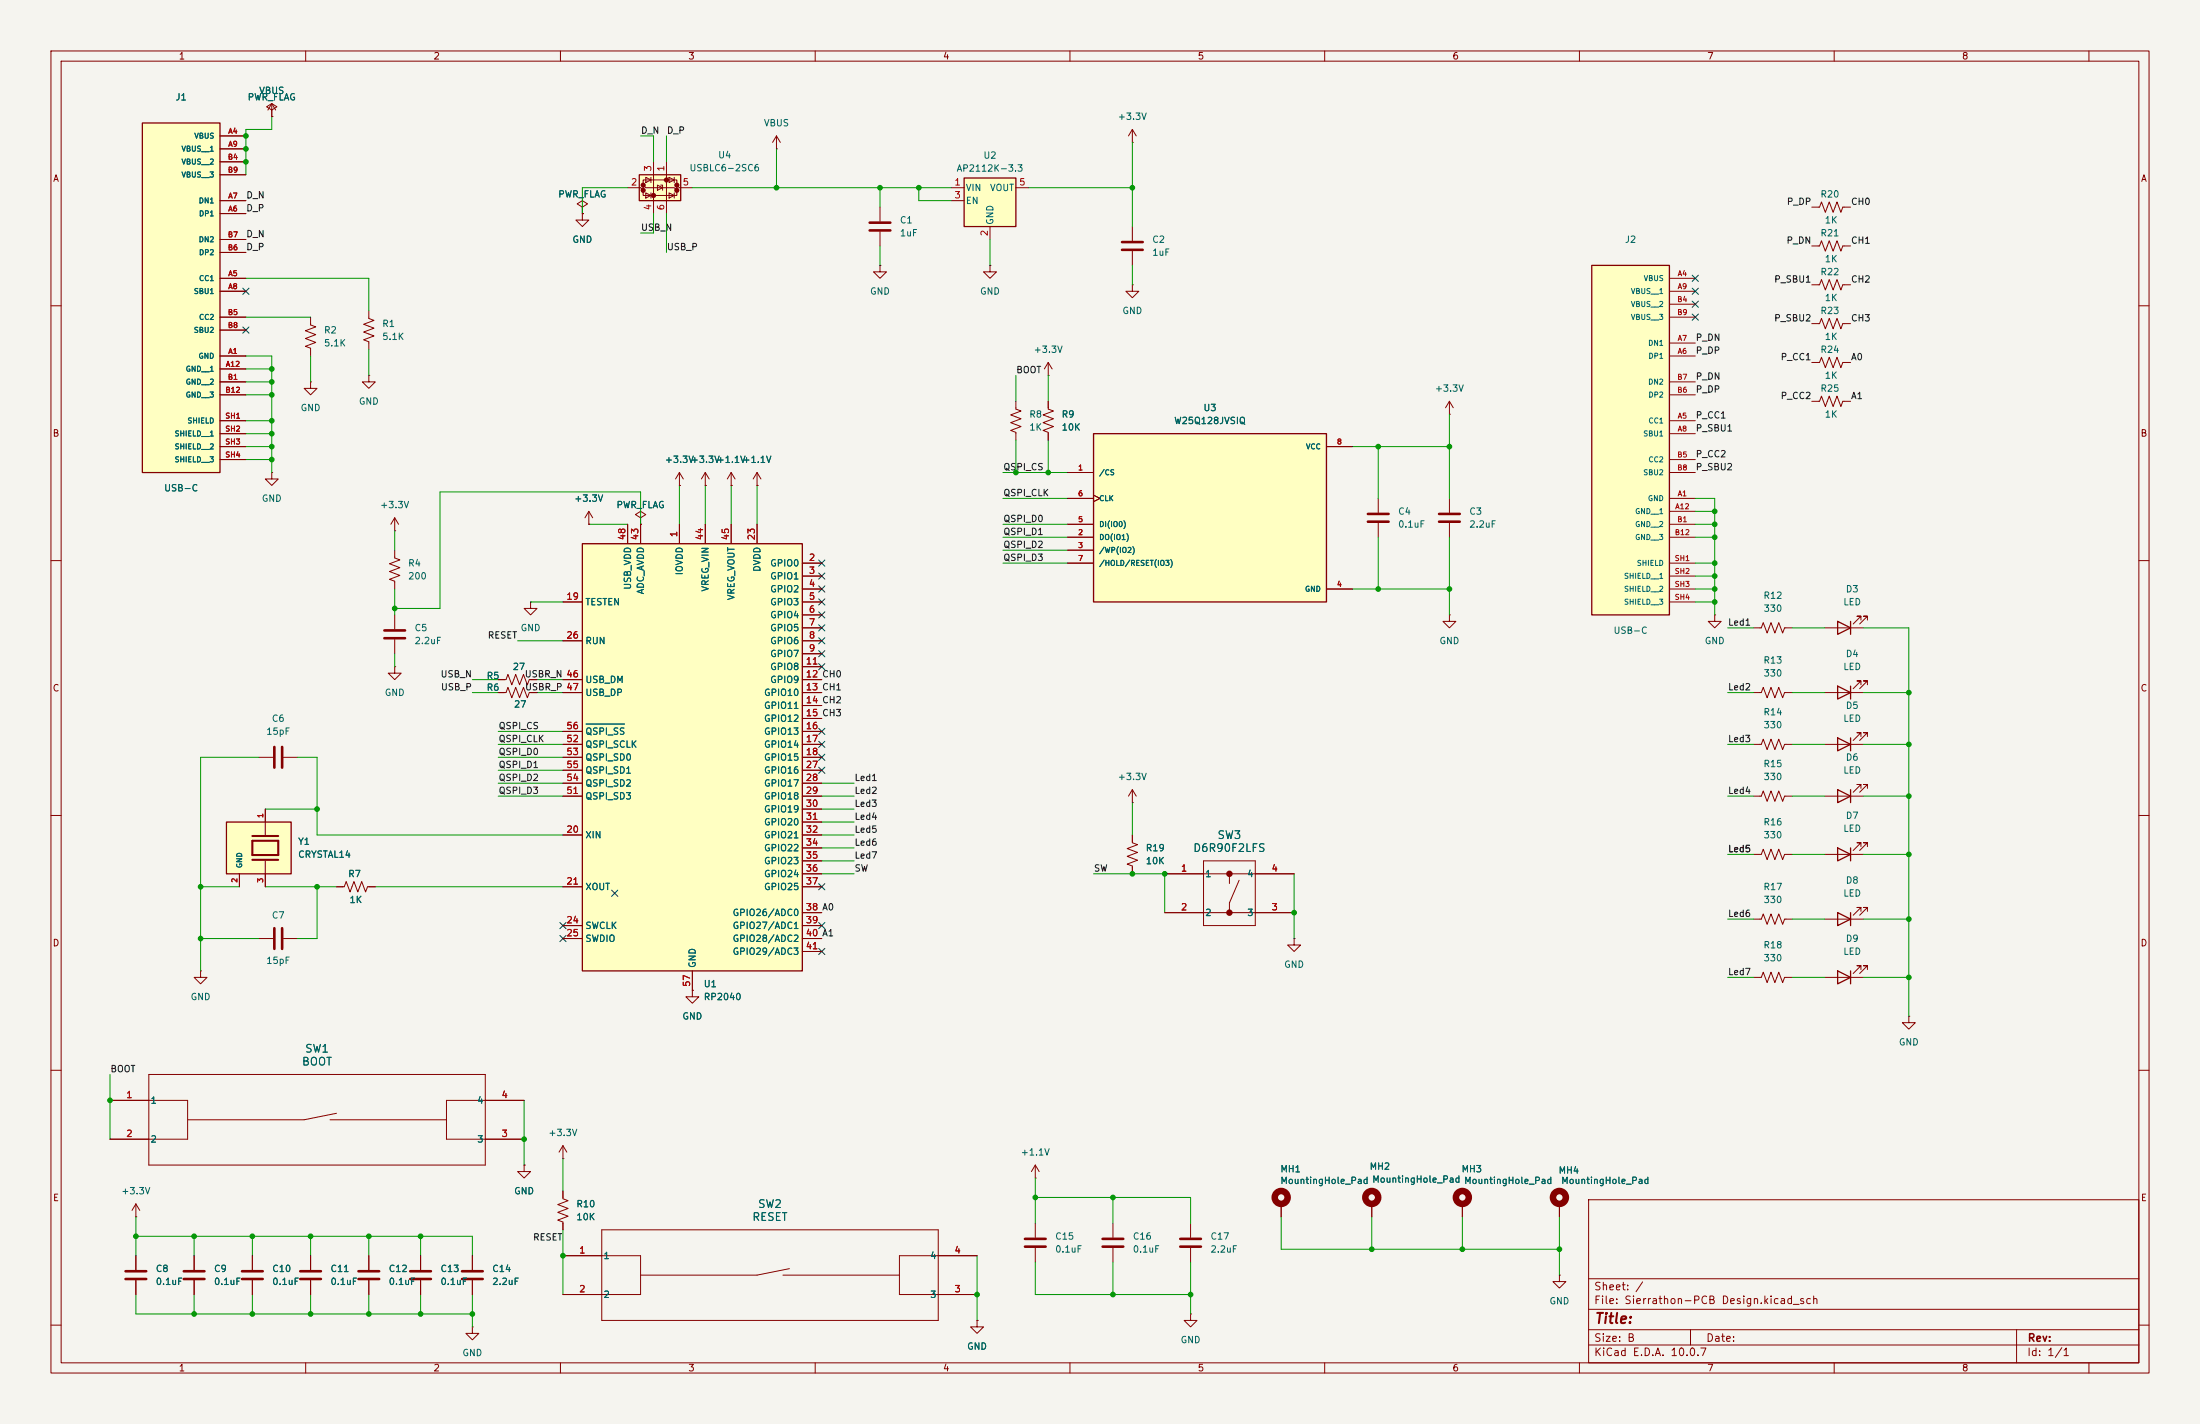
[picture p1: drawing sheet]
<svg xmlns="http://www.w3.org/2000/svg" width="432mm" height="279mm" viewBox="0 0 432 279" stroke-linecap="round" stroke-linejoin="round" font-family="sans-serif">
<path d="M0 0h431.8v279.4h-431.8z" fill="#f5f4ef" stroke="#f5f4ef" stroke-width=".2"/>
<g fill="none" stroke="#840000" stroke-width=".2">
<path d="M10 10h411.8v259.4h-411.8zM12 12h407.8v255.4h-407.8zM60 10v2M110 10v2M160 10v2M210 10v2M260 10v2M310 10v2M360 10v2M410 10v2M172.7 40.6v2.8M172.7 45.5v2.8"/>
<path d="M10 60h2M419.8 60h2M133.3 95.3h.1M133.3 92.7l-.7 1.3M133.3 92.7l.8 1.3M133.3 92.7v2.6M10 110h2M104.1 118.1v1.3h1.3l-1.3 1.3-1.2-1.3h1.2M104.1 118.1h.1M115.6 102.9h.1M115.6 100.3l-.8 1.3M115.6 100.3l.7 1.3"/>
<path d="M115.6 100.3v2.6M419.8 110h2M10 160h2M419.8 160h2M50.8 184.2h2.8M55.6 184.2h2.8M10 210h2M419.8 210h2M251.5 236.2v2.6M269.2 236.2v2.6M311.8 235.4h108v32h-108zM10 260h2"/>
<path d="M311.8 256.9h108M311.8 250.9h108M419.8 260h2M60 267.4v2M110 267.4v2M160 267.4v2M210 267.4v2M260 267.4v2M310 267.4v2M311.8 263.9h108M311.8 260.9h108M331.8 260.9v3"/>
<path d="M360 267.4v2M395.8 260.9v6.5M410 267.4v2"/>
</g>
<path d="M170.7 43.7h4.1M170.7 45.2h4.1M53.8 182.1v4.1M55.4 182.1v4.1" fill="none" stroke="#840000" stroke-width=".51"/>
<g fill="none" stroke="#840000" stroke-width="1.3">
<circle cx="251.5" cy="234.9" r="1.27"/>
<circle cx="269.2" cy="234.9" r="1.27"/>
</g>
<path d="M114.3 106.7h43.2v83.8h-43.2z" fill="#ffffc2"/>
<path d="M114.3 106.7h43.2v83.8h-43.2z" fill="none" stroke="#840000" stroke-width=".25"/>
<g fill="none" stroke="#840000" stroke-width=".2">
<path d="M77.5 108v1.5l1 .4-2 .7 2 .8-2 .7 2 .8-2 .8 1 .3v1.6M110.5 118.1h3.8M123.2 102.9v3.8M125.7 102.9v3.8M133.3 102.9v3.8M138.4 102.9v3.8M143.5 102.9v3.8M148.6 102.9v3.8M157.5 110.5h3.8M157.5 113h3.8M157.5 115.6h3.8M157.5 118.1h3.8"/>
<path d="M97.8 135.9h1.5l.4-1 .8 2 .7-2 .8 2 .7-2 .8 2 .4-1h1.5M110.5 125.7h3.8M110.5 133.4h3.8M110.5 135.9h3.8M157.5 120.7h3.8M157.5 123.2h3.8M157.5 125.7h3.8M157.5 128.3h3.8M157.5 130.8h3.8M157.5 133.4h3.8M157.5 135.9h3.8M157.5 138.4h3.8"/>
<path d="M110.5 143.5h3.8M110.5 146.1h3.8M110.5 148.6h3.8M110.5 151.1h3.8M110.5 153.7h3.8M110.5 156.2h3.8M157.5 141h3.8M157.5 143.5h3.8M157.5 146.1h3.8M157.5 148.6h3.8M157.5 151.1h3.8M157.5 153.7h3.8"/>
<path d="M157.5 156.2h3.8M157.5 158.8h3.8M110.5 163.8h3.8M110.5 174h3.8M157.5 163.8h3.8M157.5 174h3.8M157.5 161.3h3.8M157.5 166.4h3.8M157.5 168.9h3.8M157.5 171.5h3.8M157.5 179.1h3.8M110.5 181.6h3.8"/>
<path d="M110.5 184.2h3.8M135.9 190.5v3.8M157.5 181.6h3.8M157.5 184.2h3.8M157.5 186.7h3.8M191.8 259.1v1.3h1.2l-1.2 1.2-1.3-1.2h1.3M191.8 259.1h.1"/>
</g>
<path d="M115 142.1h7.6" fill="none" stroke="#006464" stroke-width=".2"/>
<path d="M214.6 85.1h45.7v33h-45.7z" fill="#ffffc2"/>
<path d="M214.6 85.1h45.7v33h-45.7z" fill="none" stroke="#840000" stroke-width=".25"/>
<g fill="none" stroke="#840000" stroke-width=".2">
<path d="M53.3 92.7v1.3h1.3l-1.3 1.3-1.2-1.3h1.2M53.3 92.7h.1M209.5 92.7h5.1M209.5 97.8h5.1M214.6 97.2l1.3 .6-1.3 .6M260.3 87.6h5.1M270.5 97.8v2.8M77.5 104.1h.1M77.5 101.6v2.5M77.5 101.6l-.8 1.3M77.5 101.6l.7 1.3M209.5 105.4h5.1"/>
<path d="M209.5 108h5.1M209.5 102.9h5.1M209.5 110.5h5.1M260.3 115.6h5.1M270.5 102.6v2.8M77.5 120.7v2.7M77.5 125.5v2.8M97.8 133.4h1.5l.4-1.1 .8 2.1 .7-2.1 .8 2.1 .7-2.1 .8 2.1 .4-1h1.5M39.4 190.5v1.3h1.2l-1.2 1.2-1.3-1.2h1.3M39.4 190.5h.1M135.9 194.3v1.3h1.3l-1.3 1.3-1.3-1.3h1.3M135.9 194.3h.1"/>
<path d="M218.4 240v2.8M218.4 244.9v2.8M233.7 257.8v1.3h1.2l-1.2 1.3-1.3-1.3h1.3M233.7 257.8h.1M233.7 240v2.8M233.7 244.9v2.8"/>
</g>
<path d="M268.5 100.8h4M268.5 102.4h4M75.4 123.7h4.1M75.4 125.2h4.1M216.4 244.6h4.1M216.4 243.1h4.1M231.6 244.6h4.1M231.6 243.1h4.1" fill="none" stroke="#840000" stroke-width=".51"/>
<path d="M27.9 24.1h15.3v68.6h-15.3z" fill="#ffffc2"/>
<path d="M27.9 24.1h15.3v68.6h-15.3z" fill="none" stroke="#840000" stroke-width=".25"/>
<g fill="none" stroke="#840000" stroke-width=".2">
<path d="M43.2 26.7h5.1M43.2 39.4h5.1M43.2 29.2h5.1M43.2 31.8h5.1M43.2 34.3h5.1M43.2 54.6h5.1M43.2 41.9h5.1M43.2 57.2h5.1M43.2 49.5h5.1M43.2 47h5.1M43.2 69.9h5.1M43.2 72.4h5.1"/>
<path d="M43.2 74.9h5.1M43.2 62.2h5.1M43.2 64.8h5.1M43.2 77.5h5.1M284.5 78.7l-.8 1.3M284.5 78.7l.7 1.3M284.5 78.7v2.6M43.2 82.6h5.1M43.2 85.1h5.1M43.2 87.6h5.1M43.2 90.2h5.1M143.5 95.3h.1"/>
<path d="M143.5 92.7l-.8 1.3M143.5 92.7l.8 1.3M143.5 92.7v2.6M148.6 95.3h.1M148.6 92.7l-.8 1.3M148.6 92.7l.8 1.3M148.6 92.7v2.6M284.5 81.3h.1M203.2 231.1h.1M203.2 228.6v2.5M203.2 228.6l-.8 1.3M203.2 228.6l.8 1.3"/>
<path d="M203.2 240v2.8M203.2 244.9v2.8"/>
</g>
<path d="M201.2 244.6h4M201.2 243.1h4" fill="none" stroke="#840000" stroke-width=".51"/>
<path d="M44.4 161.3h12.7v10.2h-12.7z" fill="#ffffc2"/>
<g fill="none" stroke="#840000" stroke-width=".2">
<path d="M194.3 52.1v1.2h1.3l-1.3 1.3-1.3-1.3h1.3M194.3 52.1h.1M222.2 55.9v1.3h1.3l-1.3 1.2-1.2-1.2h1.2M222.2 55.9h.1M355.6 48.3h1.5l.4-1.1 .8 2.1 .7-2.1 .8 2.1 .8-2.1 .7 2.1 .4-1h1.5M355.6 40.6h1.5l.4-1 .8 2.1 .7-2.1 .8 2.1 .8-2.1 .7 2.1 .4-1.1h1.5M355.6 55.9h1.5l.4-1 .8 2 .7-2 .8 2 .8-2 .7 2 .4-1h1.5M355.6 71.1h1.5l.4-1 .8 2 .7-2 .8 2 .8-2 .7 2 .4-1h1.5M355.6 63.5h1.5l.4-1 .8 2 .7-2 .8 2 .8-2 .7 2 .4-1h1.5M52.1 158.8v5M222.2 157.5h.1M222.2 154.9v2.6"/>
<path d="M222.2 154.9l-.7 1.3M222.2 154.9l.8 1.3M47 171.5v2.5M52.1 168.9v5.1M222.2 163.8v1.6l1.1 .3-2.1 .8 2.1 .8-2.1 .7 2.1 .8-2.1 .7 1 .4v1.6M228.6 171.5h25.4M228.6 179.1h25.4M236.2 168.9h10.2v12.7h-10.2zM241.3 171.5v1.9M243.2 172.7l-1.9 4.5v1.9M254 184.2v1.2h1.3l-1.3 1.3-1.3-1.3h1.3M254 184.2h.1"/>
</g>
<path d="M44.4 161.3h12.7v10.2h-12.7z" fill="none" stroke="#840000" stroke-width=".25"/>
<path d="M49.5 164h5.1M49.5 165h5.1v2.8h-5.1zM49.5 168.7h5.1" fill="none" stroke="#840000" stroke-width=".41"/>
<g fill="#840000" stroke="#840000" stroke-width=".51">
<circle cx="241.3" cy="171.5" r=".38"/>
<circle cx="241.3" cy="179.1" r=".38"/>
</g>
<path d="M189.2 34.9h10.2v9.6h-10.2z" fill="#ffffc2"/>
<path d="M189.2 34.9h10.2v9.6h-10.2zM360.7 121.9l2.5 1.3-2.5 1.3zM363.2 121.9v2.6" fill="none" stroke="#840000" stroke-width=".25"/>
<path d="M186.7 36.8h2.5M186.7 39.4h2.5M199.4 36.8h2.5M194.3 44.5v2.5M358.1 123.2h7.7M365.3 121.7v-.8h-.8h.8l-1.6 1.5M366.5 121.7v-.8h-.7h.7l-1.5 1.5M72.4 246.4v2.8M72.4 251.2v2.8" fill="none" stroke="#840000" stroke-width=".2"/>
<path d="M70.4 251h4M70.4 249.4h4" fill="none" stroke="#840000" stroke-width=".51"/>
<path d="M312.4 52.1h15.3v68.6h-15.3z" fill="#ffffc2"/>
<g fill="none" stroke="#840000" stroke-width=".25">
<path d="M312.4 52.1h15.3v68.6h-15.3zM360.7 134.6l2.5 1.3-2.5 1.3zM363.2 134.6v2.6M360.7 144.8l2.5 1.3-2.5 1.2zM360.7 154.9l2.5 1.3-2.5 1.3zM363.2 144.8v2.5M363.2 154.9v2.6M360.7 166.4l2.5 1.2-2.5 1.3zM360.7 179.1l2.5 1.2-2.5 1.3zM363.2 166.4v2.5M363.2 179.1v2.5M360.7 190.5l2.5 1.3-2.5 1.2z"/>
<path d="M363.2 190.5v2.5"/>
</g>
<g fill="none" stroke="#840000" stroke-width=".2">
<path d="M222.2 27.9h.1M222.2 25.4v2.5M222.2 25.4l-.7 1.3M222.2 25.4l.8 1.3M172.7 52.1v1.2h1.3l-1.3 1.3-1.3-1.3h1.3M172.7 52.1h.1M222.2 44.5v2.7M222.2 49.3v2.8M327.7 54.6h5M327.7 57.2h5M327.7 59.7h5M61 74.9v1.3h1.2l-1.2 1.3-1.3-1.3h1.3"/>
<path d="M61 74.9h.1M61 62.2v1.6l1 .3-2.1 .8 2.1 .8-2.1 .7 2.1 .8-2.1 .7 1.1 .4v1.6M72.4 61v1.5l1 .4-2 .7 2 .8-2 .8 2 .7-2 .8 1 .4v1.5M72.4 73.7v1.2h1.3l-1.3 1.3-1.3-1.3h1.3M72.4 73.7h.1M199.4 78.7v1.6l1 .3-2 .8 2 .8-2 .7 2 .8-2 .8 1 .3v1.6M205.7 73.7h.1M205.7 78.7v1.6l1.1 .3-2.1 .8 2.1 .8-2.1 .7 2.1 .8-2.1 .8 1 .3v1.6M205.7 71.1l-.7 1.3M205.7 71.1l.8 1.3M205.7 71.1v2.6M327.7 69.9h5"/>
<path d="M327.7 67.3h5M327.7 77.5h5M327.7 74.9h5M327.7 62.2h5M355.6 78.7h1.5l.4-1 .8 2.1 .7-2.1 .8 2.1 .8-2.1 .7 2.1 .4-1.1h1.5M138.4 95.3h.1M138.4 92.7l-.7 1.3M138.4 92.7l.8 1.3M138.4 92.7v2.6M284.5 97.8v2.8M327.7 97.8h5M327.7 82.6h5"/>
<path d="M327.7 85.1h5M327.7 90.2h5M327.7 92.7h5M284.5 102.6v2.8M327.7 100.3h5M327.7 102.9h5M327.7 105.4h5M327.7 110.5h5M327.7 113h5M327.7 115.6h5M327.7 118.1h5M77.5 130.8v1.3h1.2l-1.2 1.3-1.3-1.3h1.3"/>
<path d="M77.5 130.8h.1M284.5 120.7v1.2h1.2l-1.2 1.3-1.3-1.3h1.3M284.5 120.7h.1M336.5 120.7v1.2h1.3l-1.3 1.3-1.2-1.3h1.2M336.5 120.7h.1M344.2 123.2h1.5l.4-1 .7 2 .8-2 .8 2 .7-2 .8 2 .4-1h1.5M344.2 135.9h1.5l.4-1 .7 2 .8-2 .8 2 .7-2 .8 2 .4-1h1.5M358.1 135.9h7.7M365.3 134.4v-.8h-.8h.8l-1.6 1.5M366.5 134.4v-.8h-.7h.7l-1.5 1.5M344.2 146.1h1.5l.4-1.1 .7 2.1 .8-2.1 .8 2.1 .7-2.1 .8 2.1 .4-1h1.5M344.2 156.2h1.5l.4-1 .7 2 .8-2 .8 2 .7-2 .8 2 .4-1h1.5"/>
<path d="M358.1 146.1h7.7M358.1 156.2h7.7M365.3 144.5v-.7h-.8h.8l-1.6 1.5M365.3 154.7v-.8h-.8h.8l-1.6 1.5M366.5 144.5v-.7h-.7h.7l-1.5 1.5M366.5 154.7v-.8h-.7h.7l-1.5 1.5M66 174h1.6l.3-1 .8 2 .8-2 .7 2 .8-2 .8 2 .3-1h1.6M344.2 167.6h1.5l.4-1 .7 2.1 .8-2.1 .8 2.1 .7-2.1 .8 2.1 .4-1.1h1.5M358.1 167.6h7.7M365.3 166.1v-.7h-.8h.8l-1.6 1.5M365.3 178.8v-.7h-.8h.8l-1.6 1.5M366.5 166.1v-.7h-.7h.7l-1.5 1.5"/>
<path d="M366.5 178.8v-.7h-.7h.7l-1.5 1.5M344.2 191.8h1.5l.4-1 .7 2 .8-2 .8 2 .7-2 .8 2 .4-1h1.5M344.2 180.3h1.5l.4-1 .7 2.1 .8-2.1 .8 2.1 .7-2.1 .8 2.1 .4-1.1h1.5M358.1 191.8h7.7M358.1 180.3h7.7M365.3 190.2v-.7h-.8h.8l-1.6 1.5M366.5 190.2v-.7h-.7h.7l-1.5 1.5M374.6 199.4v1.3h1.3l-1.3 1.2-1.2-1.2h1.2M374.6 199.4h.1M21.6 215.9h15.2v7.6h-15.2M29.2 210.8h66v17.8h-66zM64.8 219.7h22.8"/>
<path d="M66 218.4l-6.3 1.3h-22.9M102.9 215.9h-15.3v7.6h15.3M26.7 238.8h.1M26.7 236.2v2.6M26.7 236.2l-.8 1.3M26.7 236.2l.7 1.3M287 236.2v2.6M306.1 236.2v2.6M26.7 246.4v2.8M26.7 251.2v2.8M38.1 246.4v2.8M38.1 251.2v2.8"/>
<path d="M49.5 246.4v2.8M49.5 251.2v2.8M61 246.4v2.8M61 251.2v2.8M82.5 246.4v2.8M82.5 251.2v2.8M92.7 246.4v2.8M92.7 251.2v2.8M306.1 250.2v1.3h1.2l-1.2 1.2-1.3-1.2h1.3M306.1 250.2h.1M92.7 260.4v1.2h1.3l-1.3 1.3-1.3-1.3h1.3M92.7 260.4h.1"/>
</g>
<g fill="none" stroke="#840000" stroke-width=".51">
<path d="M220.2 47.5h4.1M220.2 49h4.1M282.4 100.8h4.1M282.4 102.4h4.1M24.6 251h4.1M24.6 249.4h4.1M36.1 251h4M36.1 249.4h4M47.5 251h4.1M47.5 249.4h4.1M58.9 251h4.1M58.9 249.4h4.1"/>
<path d="M80.5 251h4.1M80.5 249.4h4.1M90.7 251h4M90.7 249.4h4"/>
</g>
<g fill="none" stroke="#840000" stroke-width="1.3">
<circle cx="287" cy="234.9" r="1.27"/>
<circle cx="306.1" cy="234.9" r="1.27"/>
</g>
<path d="M125.5 34.3h8.1v5.1h-8.1z" fill="#ffffc2"/>
<g fill="#840000" stroke="#840000" stroke-width=".51">
<circle cx="130.8" cy="35.3" r=".25"/>
<circle cx="132.8" cy="36.3" r=".25"/>
<circle cx="126.2" cy="36.3" r=".25"/>
<circle cx="132.8" cy="37.3" r=".25"/>
<circle cx="126.2" cy="37.3" r=".25"/>
<circle cx="128.3" cy="38.4" r=".25"/>
</g>
<g fill="none" stroke="#840000" stroke-width=".2">
<path d="M43.2 26.7h5.1M43.2 39.4h5.1M43.2 29.2h5.1M43.2 31.8h5.1M43.2 34.3h5.1M53.3 21.6l1.1-.6-1.1-.7-1 .7 1 .6v1.3M53.3 22.9h.1M53.3 20.3l-.7 1.3M53.3 20.3l.8 1.3M53.3 20.3v2.6M123.2 36.8h2.5l.5 .5v-1l.5 .5h5.6l.5 .5v-1l.5 .5h2.6M126.2 36.3v-1h6.6v1"/>
<path d="M126.2 37.3v1.1h6.6v-1.1M126.7 34.8l1.1 .5-1.1 .5zM126.7 37.8l1.1 .6-1.1 .5zM127.8 34.8v1M127.8 37.8v1.1M128.3 31.8v10.1M129 36.3l1 .5-1 .5zM129.7 36.3h.3v1M130.8 31.8v10.1M131.3 34.8l1 .5-1 .5zM131.3 37.8l1 .6-1 .5zM132.3 34.8v1"/>
<path d="M132.3 37.8v1.1M152.4 29.2h.1M152.4 26.7l-.8 1.2M152.4 26.7l.8 1.2M152.4 26.7v2.5M43.2 54.6h5.1M43.2 41.9h5.1M43.2 57.2h5.1M43.2 49.5h5.1M43.2 47h5.1M114.3 41.9v1.3h1.3l-1.3 1.3-1.3-1.3h1.3M114.3 41.9h.1"/>
<path d="M114.3 40.6l1-.6-1-.6-1 .6 1 .6v1.3M43.2 69.9h5.1M43.2 72.4h5.1M43.2 74.9h5.1M43.2 62.2h5.1M43.2 64.8h5.1M43.2 77.5h5.1M205.7 78.7v1.3M43.2 87.6h5.1M43.2 82.6h5.1M43.2 85.1h5.1M43.2 90.2h5.1"/>
<path d="M133.3 95.3h.1M138.4 95.3h.1M143.5 95.3h.1M148.6 95.3h.1M205.7 85.1v1.3M209.5 92.7h5.1M209.5 97.8h5.1M214.6 97.2l1.3 .6-1.3 .6M260.3 87.6h5.1M110.5 118.1h3.8M115.6 102.9h.1M123.2 102.9v3.8"/>
<path d="M125.7 101.6l1-.6-1-.7-1 .7 1 .6v1.3M125.7 102.9h.1M125.7 102.9v3.8M133.3 102.9v3.8M138.4 102.9v3.8M143.5 102.9v3.8M148.6 102.9v3.8M157.5 115.6h3.8M157.5 110.5h3.8M157.5 113h3.8M157.5 118.1h3.8M209.5 105.4h5.1"/>
<path d="M209.5 108h5.1M209.5 102.9h5.1M209.5 110.5h5.1M260.3 115.6h5.1M97.8 135.9h1.3M97.8 133.4h1.3M104.1 135.9h1.3M104.1 133.4h1.3M110.5 135.9h3.8M110.5 133.4h3.8M110.5 125.7h3.8M157.5 135.9h3.8"/>
<path d="M157.5 133.4h3.8M157.5 120.7h3.8M157.5 123.2h3.8M157.5 125.7h3.8M157.5 128.3h3.8M157.5 130.8h3.8M157.5 138.4h3.8M50.8 148.6h2.8M52.1 158.8v2.5M55.6 148.6h2.8M110.5 148.6h3.8M110.5 143.5h3.8"/>
<path d="M110.5 146.1h3.8M110.5 151.1h3.8M110.5 153.7h3.8M110.5 156.2h3.8M157.5 148.6h3.8M157.5 141h3.8M157.5 143.5h3.8M157.5 146.1h3.8M157.5 151.1h3.8M157.5 153.7h3.8M157.5 156.2h3.8M157.5 158.8h3.8"/>
<path d="M47 171.5v2.5M52.1 171.5v2.5M66 174h1.3M72.4 174h1.3M110.5 163.8h3.8M110.5 174h3.8M157.5 171.5h3.8M157.5 179.1h3.8M157.5 163.8h3.8M157.5 174h3.8M157.5 161.3h3.8M157.5 166.4h3.8"/>
<path d="M157.5 168.9h3.8M222.2 163.8v1.3M222.2 170.2v1.3M228.6 171.5h7.6M228.6 179.1h7.6M246.4 171.5h7.6M246.4 179.1h7.6M110.5 181.6h3.8M110.5 184.2h3.8M135.9 194.3h.1M135.9 190.5v3.8M157.5 181.6h3.8"/>
<path d="M157.5 184.2h3.8M157.5 186.7h3.8M21.6 215.9h7.6M95.2 215.9h7.7M21.6 223.5h7.6M95.2 223.5h7.7M102.9 228.6v1.3h1.2l-1.2 1.2-1.3-1.2h1.3M102.9 228.6h.1M110.5 233.7v1.5l1 .4-2 .7 2 .8-2 .8 2 .7-2 .8 1 .4v1.5M110.5 227.3h.1M110.5 224.8v2.5M110.5 224.8l-.8 1.3"/>
<path d="M110.5 224.8l.8 1.3M251.5 236.2v2.6M269.2 236.2v2.6M287 236.2v2.6M306.1 236.2v2.6M26.7 246.4v2.8M26.7 251.2v2.8M38.1 246.4v2.8M38.1 251.2v2.8M49.5 246.4v2.8M49.5 251.2v2.8M61 246.4v2.8"/>
<path d="M61 251.2v2.8M72.4 246.4v2.8M72.4 251.2v2.8M82.5 246.4v2.8M82.5 251.2v2.8M92.7 246.4v2.8M92.7 251.2v2.8M110.5 246.4h15.2v7.6h-15.2M118.1 241.3h66v17.8h-66zM153.7 250.2h22.8M154.9 248.9l-6.3 1.3h-22.9M191.8 259.1h.1"/>
<path d="M191.8 246.4h-15.3v7.6h15.3"/>
</g>
<path d="M125.5 34.3h8.1v5.1h-8.1z" fill="none" stroke="#840000" stroke-width=".25"/>
<path d="M53.8 146.6v4M55.4 146.6v4" fill="none" stroke="#840000" stroke-width=".51"/>
<g fill="none" stroke="#009600" stroke-width=".2">
<path d="M53.3 22.9v2.5h-5v8.9M123.2 36.8h-8.9v5.1M125.7 26.7h2.6v5.1M130.8 26.7v5.1M135.9 36.8h50.8M152.4 29.2v7.6M172.7 36.8v3.8M180.3 36.8v2.6h6.4M201.9 36.8h20.3M222.2 27.9v16.6M48.3 54.6h24.1v6.4M128.3 41.9v3.8h-2.6"/>
<path d="M130.8 41.9v7.6M172.7 48.3v3.8M194.3 47v5.1M222.2 52.1v3.8M48.3 72.4h5M48.3 69.9h5v22.8M48.3 62.2h12.7M48.3 74.9h5M48.3 77.5h5M61 69.9v5M72.4 68.6v5.1M199.4 73.7v5"/>
<path d="M205.7 73.7v5M48.3 87.6h5M48.3 82.6h5M48.3 85.1h5M48.3 90.2h5M133.3 95.3v7.6M138.4 95.3v7.6M143.5 95.3v7.6M148.6 95.3v7.6M196.8 92.7h12.7M196.8 97.8h12.7M199.4 86.4v6.3"/>
<path d="M205.7 86.4v6.3M265.4 87.6h19.1M270.5 87.6v10.2M284.5 81.3v16.5M332.7 97.8h3.8v22.9M77.5 104.1v3.9M77.5 115.6v5.1M104.1 118.1h6.4M115.6 102.9h7.6M125.7 102.9v-6.4h-39.3v22.9h-8.9M196.8 108h12.7M196.8 102.9h12.7"/>
<path d="M196.8 105.4h12.7M196.8 110.5h12.7M265.4 115.6h19.1M270.5 105.4v10.2M284.5 105.4v15.3M332.7 102.9h3.8M332.7 105.4h3.8M332.7 118.1h3.8M332.7 115.6h3.8M332.7 110.5h3.8M332.7 113h3.8M332.7 100.3h3.8"/>
<path d="M77.5 128.3v2.5M92.7 133.4h5.1M92.7 135.9h5.1M101.6 125.7h8.9M105.4 133.4h5.1M105.4 135.9h5.1M339.1 135.9h5.1M339.1 123.2h5.1M351.8 135.9h6.3M351.8 123.2h6.3M365.8 135.9h8.8M365.8 123.2h8.8v76.2"/>
<path d="M50.8 148.6h-11.4v41.9M52.1 158.8h10.1M58.4 148.6h3.8v15.2h48.3M97.8 153.7h12.7M97.8 143.5h12.7M97.8 156.2h12.7M97.8 148.6h12.7M97.8 146.1h12.7M97.8 151.1h12.7M161.3 153.7h6.3M161.3 158.8h6.3M161.3 156.2h6.3"/>
<path d="M222.2 157.5v6.3M339.1 156.2h5.1M339.1 146.1h5.1M351.8 156.2h6.3M351.8 146.1h6.3M365.8 156.2h8.8M365.8 146.1h8.8M39.4 174h7.6M52.1 174h13.9M62.2 174v10.2h-3.8M73.7 174h36.8M161.3 168.9h6.3"/>
<path d="M161.3 163.8h6.3M161.3 171.5h6.3M161.3 166.4h6.3M161.3 161.3h6.3M214.6 171.5h14v7.6M254 171.5v12.7M339.1 167.6h5.1M351.8 167.6h6.3M365.8 167.6h8.8M39.4 184.2h11.4M339.1 180.3h5.1M339.1 191.8h5.1"/>
<path d="M351.8 180.3h6.3M351.8 191.8h6.3M365.8 180.3h8.8M365.8 191.8h8.8M21.6 210.8v12.7M102.9 215.9v12.7M26.7 238.8v7.6M110.5 227.3v6.4M203.2 231.1v8.9M203.2 235h30.5v5M218.4 235v5M251.5 238.8v6.3h54.6"/>
<path d="M269.2 238.8v6.3M287 238.8v6.3M306.1 238.8v11.4M26.7 254v3.8h66M26.7 242.6h66v3.8M38.1 242.6v3.8M38.1 254v3.8M49.5 242.6v3.8M49.5 254v3.8M61 242.6v3.8M61 254v3.8M72.4 242.6v3.8"/>
<path d="M72.4 254v3.8M82.5 242.6v3.8M82.5 254v3.8M92.7 254v6.4M110.5 241.3v12.7M191.8 246.4v12.7M203.2 247.7v6.3h30.5M218.4 247.7v6.3M233.7 247.7v10.1"/>
</g>
<g fill="none" stroke="#000084" stroke-width=".2">
<path d="M47.7 56.5l1.2 1.3M48.9 56.5l-1.2 1.3M332.1 54l1.2 1.2M332.1 56.5l1.2 1.3M332.1 59.1l1.2 1.2M333.3 54l-1.2 1.2M333.3 56.5l-1.2 1.3M333.3 59.1l-1.2 1.2M47.7 64.2l1.2 1.2M48.9 64.2l-1.2 1.2M332.1 61.6l1.2 1.2M333.3 61.6l-1.2 1.2"/>
<path d="M160.7 117.5l1.2 1.2M160.7 112.4l1.2 1.2M160.7 109.9l1.2 1.2M160.7 115l1.2 1.2M161.9 117.5l-1.2 1.2M161.9 112.4l-1.2 1.2M161.9 109.9l-1.2 1.2M161.9 115l-1.2 1.2M160.7 130.2l1.2 1.2M160.7 127.7l1.2 1.2M160.7 125.1l1.2 1.2M160.7 122.6l1.2 1.2"/>
<path d="M160.7 120l1.2 1.3M161.9 130.2l-1.2 1.2M161.9 127.7l-1.2 1.2M161.9 125.1l-1.2 1.2M161.9 122.6l-1.2 1.2M161.9 120l-1.2 1.3M160.7 150.5l1.2 1.2M160.7 145.4l1.2 1.3M160.7 148l1.2 1.2M160.7 142.9l1.2 1.2M161.9 150.5l-1.2 1.2M161.9 145.4l-1.2 1.3"/>
<path d="M161.9 148l-1.2 1.2M161.9 142.9l-1.2 1.2M120 174.7l1.3 1.2M121.3 174.7l-1.3 1.2M160.7 173.4l1.2 1.2M161.9 173.4l-1.2 1.2M109.9 181l1.2 1.2M109.9 183.5l1.2 1.3M111.1 181l-1.2 1.2M111.1 183.5l-1.2 1.3M160.7 181l1.2 1.2M160.7 186.1l1.2 1.2"/>
<path d="M161.9 181l-1.2 1.2M161.9 186.1l-1.2 1.2"/>
</g>
<path d="M115 142.1h7.6" fill="none" stroke="#006464" stroke-width=".2"/>
<g fill="#009600" stroke="#009600" stroke-width=".2">
<circle cx="269.2" cy="245.1" r=".46"/>
<circle cx="191.8" cy="254" r=".46"/>
<circle cx="218.4" cy="235" r=".46"/>
<circle cx="233.7" cy="254" r=".46"/>
<circle cx="218.4" cy="254" r=".46"/>
<circle cx="203.2" cy="235" r=".46"/>
<circle cx="172.7" cy="36.8" r=".46"/>
<circle cx="152.4" cy="36.8" r=".46"/>
<circle cx="180.3" cy="36.8" r=".46"/>
<circle cx="222.2" cy="36.8" r=".46"/>
<circle cx="205.7" cy="92.7" r=".46"/>
<circle cx="270.5" cy="87.6" r=".46"/>
<circle cx="199.4" cy="92.7" r=".46"/>
<circle cx="270.5" cy="115.6" r=".46"/>
<circle cx="284.5" cy="87.6" r=".46"/>
<circle cx="228.6" cy="171.5" r=".46"/>
<circle cx="222.2" cy="171.5" r=".46"/>
<circle cx="254" cy="179.1" r=".46"/>
<circle cx="72.4" cy="257.8" r=".46"/>
<circle cx="61" cy="242.6" r=".46"/>
<circle cx="72.4" cy="242.6" r=".46"/>
<circle cx="61" cy="257.8" r=".46"/>
<circle cx="82.5" cy="257.8" r=".46"/>
<circle cx="26.7" cy="242.6" r=".46"/>
<circle cx="38.1" cy="242.6" r=".46"/>
<circle cx="49.5" cy="242.6" r=".46"/>
<circle cx="38.1" cy="257.8" r=".46"/>
<circle cx="49.5" cy="257.8" r=".46"/>
<circle cx="21.6" cy="215.9" r=".46"/>
<circle cx="62.2" cy="158.8" r=".46"/>
<circle cx="39.4" cy="174" r=".46"/>
<circle cx="62.2" cy="174" r=".46"/>
<circle cx="53.3" cy="72.4" r=".46"/>
<circle cx="53.3" cy="77.5" r=".46"/>
<circle cx="53.3" cy="74.9" r=".46"/>
<circle cx="48.3" cy="31.8" r=".46"/>
<circle cx="53.3" cy="82.6" r=".46"/>
<circle cx="53.3" cy="85.1" r=".46"/>
<circle cx="53.3" cy="87.6" r=".46"/>
<circle cx="53.3" cy="90.2" r=".46"/>
<circle cx="77.5" cy="119.4" r=".46"/>
<circle cx="110.5" cy="246.4" r=".46"/>
<circle cx="39.4" cy="184.2" r=".46"/>
<circle cx="82.5" cy="242.6" r=".46"/>
<circle cx="92.7" cy="257.8" r=".46"/>
<circle cx="102.9" cy="223.5" r=".46"/>
<circle cx="48.3" cy="26.7" r=".46"/>
<circle cx="48.3" cy="29.2" r=".46"/>
<circle cx="336.5" cy="113" r=".46"/>
<circle cx="336.5" cy="115.6" r=".46"/>
<circle cx="336.5" cy="118.1" r=".46"/>
<circle cx="336.5" cy="100.3" r=".46"/>
<circle cx="336.5" cy="102.9" r=".46"/>
<circle cx="336.5" cy="105.4" r=".46"/>
<circle cx="374.6" cy="167.6" r=".46"/>
<circle cx="374.6" cy="180.3" r=".46"/>
<circle cx="374.6" cy="191.8" r=".46"/>
<circle cx="287" cy="245.1" r=".46"/>
<circle cx="306.1" cy="245.1" r=".46"/>
<circle cx="374.6" cy="146.1" r=".46"/>
<circle cx="374.6" cy="156.2" r=".46"/>
<circle cx="374.6" cy="135.9" r=".46"/>
<circle cx="284.5" cy="115.6" r=".46"/>
<circle cx="336.5" cy="110.5" r=".46"/>
</g>
<text font-size="2" fill="#840000" x="312.8" y="260.2">Title:</text>
<g font-size="1.5" fill="#006464">
<text x="234.1" y="167.5">D6R90F2LFS</text>
<text x="238.8" y="165">SW3</text>
<text x="59.1" y="209.4">BOOT</text>
<text x="59.8" y="206.9">SW1</text>
<text x="147.5" y="239.9">RESET</text>
<text x="148.7" y="237.4">SW2</text>
</g>
<g font-size="1.5" fill="#840000">
<text x="312.8" y="256.2">File: Sierrathon-PCB Design.kicad_sch</text>
<text x="312.8" y="253.5">Sheet: /</text>
<text x="312.8" y="263.6">Size: B</text>
<text x="334.8" y="263.6">Date:</text>
<text x="397.8" y="263.6">Rev:</text>
<text x="312.8" y="266.4">KiCad E.D.A. 10.0.7</text>
<text x="397.8" y="266.4">Id: 1/1</text>
</g>
<g font-size="1.3" fill="#840000">
<text x="35" y="12">1</text>
<text x="85" y="12">2</text>
<text x="135" y="12">3</text>
<text x="185" y="12">4</text>
<text x="235" y="12">5</text>
<text x="285" y="12">6</text>
<text x="335" y="12">7</text>
<text x="385" y="12">8</text>
<text x="10.3" y="36">A</text>
<text x="420.1" y="36">A</text>
<text x="10.2" y="86">B</text>
<text x="420" y="86">B</text>
<text x="10.2" y="136">C</text>
<text x="420" y="136">C</text>
<text x="10.2" y="186">D</text>
<text x="420" y="186">D</text>
<text x="10.3" y="236">E</text>
<text x="420.1" y="236">E</text>
<text x="35" y="269.4">1</text>
<text x="85" y="269.4">2</text>
<text x="135" y="269.4">3</text>
<text x="185" y="269.4">4</text>
<text x="235" y="269.4">5</text>
<text x="285" y="269.4">6</text>
<text x="335" y="269.4">7</text>
<text x="385" y="269.4">8</text>
</g>
<g font-size="1.3" fill="#006464">
<text x="34.3" y="20">J1</text>
<text x="48.5" y="20">PWR_FLAG</text>
<text x="50.8" y="18.7">VBUS</text>
<text x="219.3" y="23.8">+3.3V</text>
<text x="149.8" y="25.1">VBUS</text>
<text x="135.2" y="33.9">USBLC6-2SC6</text>
<text x="140.8" y="31.4">U4</text>
<text x="187.7" y="34">AP2112K-3.3</text>
<text x="192.9" y="31.4">U2</text>
<text x="109.5" y="39.1">PWR_FLAG</text>
<text x="189.5" y="37.8">VIN</text>
<text x="189.5" y="40.3">EN</text>
<text x="194.2" y="37.8">VOUT</text>
<text x="357.2" y="39.1">R20</text>
<text x="112.2" y="48">GND</text>
<text x="176.5" y="44.1">C1</text>
<text x="176.5" y="46.7">1uF</text>
<text x="195.3" y="44.2" transform="rotate(-90 195.3 44.2)">GND</text>
<text x="226" y="48">C2</text>
<text x="318.8" y="48">J2</text>
<text x="357.2" y="46.7">R21</text>
<text x="358" y="44.1">1K</text>
<text x="226" y="50.5">1uF</text>
<text x="358" y="51.8">1K</text>
<text x="170.7" y="58.1">GND</text>
<text x="192.2" y="58.1">GND</text>
<text x="357.2" y="54.3">R22</text>
<text x="358" y="59.4">1K</text>
<text x="63.5" y="65.7">R2</text>
<text x="74.9" y="64.5">R1</text>
<text x="220.2" y="61.9">GND</text>
<text x="357.2" y="61.9">R23</text>
<text x="63.5" y="68.3">5.1K</text>
<text x="74.9" y="67">5.1K</text>
<text x="202.8" y="69.5">+3.3V</text>
<text x="357.2" y="69.5">R24</text>
<text x="358" y="67">1K</text>
<text x="281.5" y="77.2">+3.3V</text>
<text x="357.2" y="77.2">R25</text>
<text x="358" y="74.6">1K</text>
<text x="58.9" y="81">GND</text>
<text x="70.3" y="79.7">GND</text>
<text x="201.9" y="82.2">R8</text>
<text x="208.3" y="82.2">R9</text>
<text x="230.3" y="83.5">W25Q128JVSIQ</text>
<text x="236.1" y="81">U3</text>
<text x="358" y="82.2">1K</text>
<text x="201.9" y="84.8">1K</text>
<text x="208.3" y="84.8">10K</text>
<text x="130.4" y="91.1">+3.3V</text>
<text x="135.5" y="91.1">+3.3V</text>
<text x="140.5" y="91.1">+1.1V</text>
<text x="145.6" y="91.1">+1.1V</text>
<text x="32.1" y="96.7">USB-C</text>
<text x="51.3" y="98.8">GND</text>
<text x="74.5" y="100">+3.3V</text>
<text x="112.6" y="98.8">+3.3V</text>
<text x="120.9" y="100">PWR_FLAG</text>
<text x="274.3" y="101.3">C4</text>
<text x="288.3" y="101.3">C3</text>
<text x="274.3" y="103.8">0.1uF</text>
<text x="288.3" y="103.8">2.2uF</text>
<text x="80" y="111.5">R4</text>
<text x="80" y="114">200</text>
<text x="134.3" y="113" transform="rotate(-90 134.3 113)">IOVDD</text>
<text x="149.6" y="112.3" transform="rotate(-90 149.6 112.3)">DVDD</text>
<text x="151.1" y="111.5">GPIO0</text>
<text x="151.1" y="114">GPIO1</text>
<text x="114.8" y="119.1">TESTEN</text>
<text x="124.2" y="115.8" transform="rotate(-90 124.2 115.8)">USB_VDD</text>
<text x="126.7" y="116.7" transform="rotate(-90 126.7 116.7)">ADC_AVDD</text>
<text x="139.4" y="116.2" transform="rotate(-90 139.4 116.2)">VREG_VIN</text>
<text x="144.5" y="117.9" transform="rotate(-90 144.5 117.9)">VREG_VOUT</text>
<text x="151.1" y="116.5">GPIO2</text>
<text x="151.1" y="119.1">GPIO3</text>
<text x="346" y="117.8">R12</text>
<text x="361.7" y="119.1">LED</text>
<text x="362.2" y="116.5">D3</text>
<text x="81.3" y="124.2">C5</text>
<text x="102.1" y="124.2">GND</text>
<text x="151.1" y="121.6">GPIO4</text>
<text x="151.1" y="124.2">GPIO5</text>
<text x="316.6" y="124.7">USB-C</text>
<text x="346" y="120.3">330</text>
<text x="81.3" y="126.7">2.2uF</text>
<text x="100.5" y="131.8">27</text>
<text x="114.8" y="126.7">RUN</text>
<text x="151.1" y="126.7">GPIO6</text>
<text x="151.1" y="129.2">GPIO7</text>
<text x="151.1" y="131.8">GPIO8</text>
<text x="282.4" y="126.7">GND</text>
<text x="334.5" y="126.7">GND</text>
<text x="346" y="130.5">R13</text>
<text x="361.7" y="131.8">LED</text>
<text x="362.2" y="129.2">D4</text>
<text x="75.4" y="136.9">GND</text>
<text x="95.4" y="135.8">R6</text>
<text x="95.4" y="133.6">R5</text>
<text x="114.8" y="134.3">USB_DM</text>
<text x="114.8" y="136.9">USB_DP</text>
<text x="149.9" y="136.9">GPIO10</text>
<text x="151.1" y="134.3">GPIO9</text>
<text x="346" y="133">330</text>
<text x="53.2" y="141.9">C6</text>
<text x="100.8" y="139.1">27</text>
<text x="149.9" y="139.4">GPIO11</text>
<text x="149.9" y="141.9">GPIO12</text>
<text x="346" y="140.7">R14</text>
<text x="346" y="143.2">330</text>
<text x="361.7" y="141.9">LED</text>
<text x="362.2" y="139.4">D5</text>
<text x="52.2" y="144.5">15pF</text>
<text x="114.8" y="147">QSPI_SCLK</text>
<text x="114.8" y="149.6">QSPI_SD0</text>
<text x="114.8" y="144.5">QSPI_SS</text>
<text x="149.9" y="144.5">GPIO13</text>
<text x="149.9" y="147">GPIO14</text>
<text x="149.9" y="149.6">GPIO15</text>
<text x="362.2" y="149.6">D6</text>
<text x="114.8" y="154.6">QSPI_SD2</text>
<text x="114.8" y="152.1">QSPI_SD1</text>
<text x="149.9" y="152.1">GPIO16</text>
<text x="149.9" y="154.6">GPIO17</text>
<text x="219.3" y="153.4">+3.3V</text>
<text x="346" y="150.8">R15</text>
<text x="346" y="153.4">330</text>
<text x="361.7" y="152.1">LED</text>
<text x="114.8" y="157.2">QSPI_SD3</text>
<text x="149.9" y="157.2">GPIO18</text>
<text x="149.9" y="159.7">GPIO19</text>
<text x="362.2" y="161">D7</text>
<text x="58.4" y="166.1">Y1</text>
<text x="114.8" y="164.8">XIN</text>
<text x="149.9" y="162.3">GPIO20</text>
<text x="149.9" y="164.8">GPIO21</text>
<text x="149.9" y="167.3">GPIO22</text>
<text x="224.8" y="167.3">R19</text>
<text x="346" y="162.3">R16</text>
<text x="346" y="164.8">330</text>
<text x="361.7" y="163.5">LED</text>
<text x="58.4" y="168.6">CRYSTAL14</text>
<text x="68.2" y="172.4">R7</text>
<text x="149.9" y="169.9">GPIO23</text>
<text x="149.9" y="172.4">GPIO24</text>
<text x="224.8" y="169.9">10K</text>
<text x="236.4" y="172.4">1</text>
<text x="244.7" y="172.4">4</text>
<text x="362.2" y="173.7">D8</text>
<text x="68.5" y="177.5">1K</text>
<text x="114.8" y="175">XOUT</text>
<text x="149.9" y="175">GPIO25</text>
<text x="346" y="175">R17</text>
<text x="346" y="177.5">330</text>
<text x="361.7" y="176.2">LED</text>
<text x="53.2" y="180.5">C7</text>
<text x="114.8" y="182.6">SWCLK</text>
<text x="114.8" y="185.1">SWDIO</text>
<text x="143.7" y="180">GPIO26/ADC0</text>
<text x="143.7" y="182.6">GPIO27/ADC1</text>
<text x="143.7" y="185.1">GPIO28/ADC2</text>
<text x="236.4" y="180">2</text>
<text x="244.7" y="180">3</text>
<text x="362.2" y="185.1">D9</text>
<text x="52.2" y="189.4">15pF</text>
<text x="136.9" y="190" transform="rotate(-90 136.9 190)">GND</text>
<text x="143.7" y="187.7">GPIO29/ADC3</text>
<text x="251.9" y="190.2">GND</text>
<text x="346" y="186.4">R18</text>
<text x="346" y="188.9">330</text>
<text x="361.7" y="187.7">LED</text>
<text x="37.3" y="196.5">GND</text>
<text x="138" y="194">U1</text>
<text x="138" y="196.5">RP2040</text>
<text x="133.8" y="200.4">GND</text>
<text x="372.6" y="205.4">GND</text>
<text x="29.4" y="216.9">1</text>
<text x="93.6" y="216.9">4</text>
<text x="29.4" y="224.5">2</text>
<text x="93.6" y="224.5">3</text>
<text x="107.5" y="223.2">+3.3V</text>
<text x="200.2" y="227">+1.1V</text>
<text x="251.2" y="230.3">MH1</text>
<text x="251.2" y="232.6">MountingHole_Pad MountingHole_Pad MountingHole_Pad</text>
<text x="268.7" y="229.8">MH2</text>
<text x="286.8" y="230.3">MH3</text>
<text x="305.8" y="230.6">MH4</text>
<text x="306.3" y="232.6">MountingHole_Pad</text>
<text x="23.7" y="234.6">+3.3V</text>
<text x="100.8" y="234.6">GND</text>
<text x="113" y="237.2">R10</text>
<text x="113" y="239.7">10K</text>
<text x="207" y="243.5">C15</text>
<text x="222.2" y="243.5">C16</text>
<text x="237.5" y="243.5">C17</text>
<text x="30.5" y="249.9">C8</text>
<text x="41.9" y="249.9">C9</text>
<text x="53.3" y="249.9">C10</text>
<text x="64.8" y="249.9">C11</text>
<text x="76.2" y="249.9">C12</text>
<text x="86.3" y="249.9">C13</text>
<text x="96.5" y="249.9">C14</text>
<text x="118.3" y="247.3">1</text>
<text x="182.5" y="247.3">4</text>
<text x="207" y="246.1">0.1uF</text>
<text x="222.2" y="246.1">0.1uF</text>
<text x="237.5" y="246.1">2.2uF</text>
<text x="30.5" y="252.4">0.1uF</text>
<text x="41.9" y="252.4">0.1uF</text>
<text x="53.3" y="252.4">0.1uF</text>
<text x="64.8" y="252.4">0.1uF</text>
<text x="76.2" y="252.4">0.1uF</text>
<text x="86.3" y="252.4">0.1uF</text>
<text x="96.5" y="252.4">2.2uF</text>
<text x="118.3" y="255">2</text>
<text x="182.5" y="255">3</text>
<text x="304" y="256.2">GND</text>
<text x="231.6" y="263.9">GND</text>
<text x="90.6" y="266.4">GND</text>
<text x="189.7" y="265.1">GND</text>
</g>
<g font-size="1.3" fill="#0f0f0f">
<text x="125.7" y="26.5">D_N</text>
<text x="130.8" y="26.5">D_P</text>
<text x="48.2" y="39.2">D_N</text>
<text x="48.2" y="41.8">D_P</text>
<text x="350.6" y="40.5">P_DP</text>
<text x="363.2" y="40.5">CH0</text>
<text x="48.2" y="46.9">D_N</text>
<text x="125.7" y="45.6">USB_N</text>
<text x="48.2" y="49.4">D_P</text>
<text x="130.8" y="49.4">USB_P</text>
<text x="350.5" y="48.1">P_DN</text>
<text x="363.2" y="48.1">CH1</text>
<text x="348.1" y="55.8">P_SBU1</text>
<text x="363.2" y="55.8">CH2</text>
<text x="348.1" y="63.4">P_SBU2</text>
<text x="363.2" y="63.4">CH3</text>
<text x="332.7" y="67.2">P_DN</text>
<text x="332.7" y="69.7">P_DP</text>
<text x="349.4" y="71">P_CC1</text>
<text x="363.2" y="71">A0</text>
<text x="199.4" y="73.5">BOOT</text>
<text x="332.7" y="77.3">P_DP</text>
<text x="332.7" y="74.8">P_DN</text>
<text x="332.7" y="82.4">P_CC1</text>
<text x="349.4" y="78.6">P_CC2</text>
<text x="363.2" y="78.6">A1</text>
<text x="332.7" y="85">P_SBU1</text>
<text x="196.8" y="92.6">QSPI_CS</text>
<text x="332.7" y="90">P_CC2</text>
<text x="332.7" y="92.6">P_SBU2</text>
<text x="196.8" y="97.7">QSPI_CLK</text>
<text x="196.8" y="107.8">QSPI_D2</text>
<text x="196.8" y="105.3">QSPI_D1</text>
<text x="196.8" y="102.7">QSPI_D0</text>
<text x="196.8" y="110.4">QSPI_D3</text>
<text x="95.6" y="125.6">RESET</text>
<text x="339.1" y="123.1">Led1</text>
<text x="86.4" y="133.2">USB_N</text>
<text x="86.4" y="135.8">USB_P</text>
<text x="102.9" y="133.2">USBR_N 46</text>
<text x="102.9" y="135.8">USBR_P 47</text>
<text x="339.1" y="135.8">Led2</text>
<text x="97.8" y="143.4">QSPI_CS</text>
<text x="97.8" y="148.5">QSPI_D0</text>
<text x="97.8" y="145.9">QSPI_CLK</text>
<text x="339.1" y="145.9">Led3</text>
<text x="97.8" y="151">QSPI_D1</text>
<text x="97.8" y="153.5">QSPI_D2</text>
<text x="167.6" y="153.5">Led1</text>
<text x="97.8" y="156.1">QSPI_D3</text>
<text x="167.6" y="156.1">Led2</text>
<text x="167.6" y="158.6">Led3</text>
<text x="167.6" y="161.2">Led4</text>
<text x="339.1" y="156.1">Led4</text>
<text x="167.6" y="163.7">Led5</text>
<text x="167.6" y="166.2">Led6</text>
<text x="339.1" y="167.5">Led5</text>
<text x="167.6" y="171.3">SW</text>
<text x="167.6" y="168.8">Led7</text>
<text x="214.6" y="171.3">SW</text>
<text x="339.1" y="180.2">Led6</text>
<text x="339.1" y="191.6">Led7</text>
<text x="21.6" y="210.7">BOOT</text>
<text x="104.5" y="243.7">RESET</text>
</g>
<g font-size="1.3" fill="#a90000">
<text x="128.1" y="33.8" transform="rotate(-90 128.1 33.8)">3</text>
<text x="130.7" y="33.8" transform="rotate(-90 130.7 33.8)">1</text>
<text x="123.7" y="36.7">2</text>
<text x="128.1" y="41.4" transform="rotate(-90 128.1 41.4)">4</text>
<text x="130.7" y="41.4" transform="rotate(-90 130.7 41.4)">6</text>
<text x="133.9" y="36.7">5</text>
<text x="187.2" y="36.7">1</text>
<text x="187.2" y="39.2">3</text>
<text x="199.9" y="36.7">5</text>
<text x="194.2" y="46.5" transform="rotate(-90 194.2 46.5)">2</text>
<text x="123.1" y="106.1" transform="rotate(-90 123.1 106.1)">48</text>
<text x="125.6" y="106.1" transform="rotate(-90 125.6 106.1)">43</text>
<text x="133.2" y="105.5" transform="rotate(-90 133.2 105.5)">1</text>
<text x="138.3" y="106.1" transform="rotate(-90 138.3 106.1)">44</text>
<text x="143.4" y="106.1" transform="rotate(-90 143.4 106.1)">45</text>
<text x="148.5" y="106.1" transform="rotate(-90 148.5 106.1)">23</text>
<text x="158.7" y="110.4">2</text>
<text x="158.7" y="112.9">3</text>
<text x="111.1" y="118">19</text>
<text x="158.7" y="115.4">4</text>
<text x="158.7" y="118">5</text>
<text x="111.1" y="125.6">26</text>
<text x="158.7" y="120.5">6</text>
<text x="158.7" y="123.1">7</text>
<text x="158.7" y="125.6">8</text>
<text x="158" y="130.7">11</text>
<text x="158.7" y="128.1">9</text>
<text x="111.1" y="133.2">46</text>
<text x="111.1" y="135.8">47</text>
<text x="158" y="133.2">12 CH0</text>
<text x="158" y="135.8">13 CH1</text>
<text x="158" y="133.2">12</text>
<text x="158" y="135.8">13</text>
<text x="111.1" y="143.4">56</text>
<text x="158" y="138.3">14 CH2</text>
<text x="158" y="140.8">15 CH3</text>
<text x="158" y="143.4">16</text>
<text x="158" y="138.3">14</text>
<text x="158" y="140.8">15</text>
<text x="111.1" y="145.9">52</text>
<text x="111.1" y="148.5">53</text>
<text x="158" y="145.9">17</text>
<text x="158" y="148.5">18</text>
<text x="111.1" y="153.5">54</text>
<text x="111.1" y="151">55</text>
<text x="158" y="151">27</text>
<text x="158" y="153.5">28</text>
<text x="111.1" y="156.1">51</text>
<text x="158" y="156.1">29</text>
<text x="158" y="158.6">30</text>
<text x="158" y="161.2">31</text>
<text x="111.1" y="163.7">20</text>
<text x="158" y="163.7">32</text>
<text x="158" y="166.2">34</text>
<text x="111.1" y="173.9">21</text>
<text x="158" y="168.8">35</text>
<text x="158" y="171.3">36</text>
<text x="158" y="173.9">37</text>
<text x="231.7" y="171.3">1</text>
<text x="249.5" y="171.3">4</text>
<text x="158" y="178.9">38 A0</text>
<text x="158" y="178.9">38</text>
<text x="231.7" y="178.9">2</text>
<text x="249.5" y="178.9">3</text>
<text x="111.1" y="181.5">24</text>
<text x="111.1" y="184">25</text>
<text x="158" y="181.5">39</text>
<text x="158" y="184">40 A1</text>
<text x="158" y="184">40</text>
<text x="158" y="186.6">41</text>
<text x="135.8" y="193.7" transform="rotate(-90 135.8 193.7)">57</text>
<text x="24.7" y="215.8">1</text>
<text x="98.3" y="215.8">4</text>
<text x="24.7" y="223.4">2</text>
<text x="98.3" y="223.4">3</text>
<text x="113.6" y="246.2">1</text>
<text x="187.2" y="246.2">4</text>
<text x="113.6" y="253.9">2</text>
<text x="187.2" y="253.9">3</text>
</g>
<g font-size="1" fill="#006464">
<text x="35.5" y="30">VBUS__1</text>
<text x="38" y="27.4">VBUS</text>
<text x="35.5" y="32.5">VBUS__2</text>
<text x="35.5" y="35.1">VBUS__3</text>
<text x="38.9" y="40.1">DN1</text>
<text x="38.9" y="47.8">DN2</text>
<text x="39" y="42.7">DP1</text>
<text x="39" y="50.3">DP2</text>
<text x="37.9" y="57.9">SBU1</text>
<text x="39" y="55.4">CC1</text>
<text x="320" y="57.9">VBUS__1</text>
<text x="322.5" y="55.4">VBUS</text>
<text x="37.9" y="65.5">SBU2</text>
<text x="39" y="63">CC2</text>
<text x="320" y="60.5">VBUS__2</text>
<text x="320" y="63">VBUS__3</text>
<text x="38.9" y="70.6">GND</text>
<text x="323.4" y="68.1">DN1</text>
<text x="323.4" y="70.6">DP1</text>
<text x="36.3" y="73.2">GND__1</text>
<text x="36.3" y="75.7">GND__2</text>
<text x="323.4" y="75.7">DN2</text>
<text x="36.3" y="78.2">GND__3</text>
<text x="36.7" y="83.3">SHIELD</text>
<text x="323.4" y="83.3">CC1</text>
<text x="323.4" y="78.2">DP2</text>
<text x="34.2" y="85.9">SHIELD__1</text>
<text x="34.2" y="88.4">SHIELD__2</text>
<text x="256.2" y="88.4">VCC</text>
<text x="322.4" y="85.9">SBU1</text>
<text x="34.2" y="90.9">SHIELD__3</text>
<text x="215.6" y="93.5">/CS</text>
<text x="322.4" y="93.5">SBU2</text>
<text x="323.4" y="90.9">CC2</text>
<text x="215.6" y="98.6">CLK</text>
<text x="320.8" y="101.1">GND__1</text>
<text x="323.3" y="98.6">GND</text>
<text x="215.6" y="106.2">DO(IO1)</text>
<text x="215.6" y="103.6">DI(IO0)</text>
<text x="320.8" y="103.6">GND__2</text>
<text x="320.8" y="106.2">GND__3</text>
<text x="215.6" y="108.7">/WP(IO2)</text>
<text x="215.6" y="111.3">/HOLD/RESET(IO3)</text>
<text x="318.7" y="113.8">SHIELD__1</text>
<text x="321.2" y="111.3">SHIELD</text>
<text x="256" y="116.3">GND</text>
<text x="318.7" y="116.3">SHIELD__2</text>
<text x="318.7" y="118.9">SHIELD__3</text>
<text x="47.8" y="170.4" transform="rotate(-90 47.8 170.4)">GND</text>
</g>
<g font-size="1" fill="#a90000">
<text x="44.7" y="26.5">A4</text>
<text x="44.7" y="29">A9</text>
<text x="44.6" y="31.6">B4</text>
<text x="44.6" y="34.1">B9</text>
<text x="44.7" y="41.7">A6</text>
<text x="44.7" y="39.2">A7</text>
<text x="44.6" y="46.8">B7</text>
<text x="44.6" y="49.3">B6</text>
<text x="44.7" y="54.4">A5</text>
<text x="44.7" y="57">A8</text>
<text x="329.1" y="59.5">B4</text>
<text x="329.2" y="54.4">A4</text>
<text x="329.2" y="57">A9</text>
<text x="44.6" y="62">B5</text>
<text x="44.6" y="64.6">B8</text>
<text x="329.1" y="62">B9</text>
<text x="44.7" y="69.7">A1</text>
<text x="329.2" y="69.7">A6</text>
<text x="329.2" y="67.1">A7</text>
<text x="44.1" y="77.3">B12</text>
<text x="44.2" y="72.2">A12</text>
<text x="44.6" y="74.7">B1</text>
<text x="329.1" y="77.3">B6</text>
<text x="329.1" y="74.7">B7</text>
<text x="44.1" y="82.4">SH1</text>
<text x="329.2" y="82.4">A5</text>
<text x="44.1" y="84.9">SH2</text>
<text x="44.1" y="87.4">SH3</text>
<text x="44.1" y="90">SH4</text>
<text x="262.3" y="87.4">8</text>
<text x="329.1" y="90">B5</text>
<text x="329.2" y="84.9">A8</text>
<text x="211.5" y="92.5">1</text>
<text x="329.1" y="92.5">B8</text>
<text x="211.5" y="97.6">6</text>
<text x="328.7" y="100.1">A12</text>
<text x="329.2" y="97.6">A1</text>
<text x="211.5" y="105.2">2</text>
<text x="211.5" y="107.8">3</text>
<text x="211.5" y="102.7">5</text>
<text x="328.6" y="105.2">B12</text>
<text x="329.1" y="102.7">B1</text>
<text x="211.5" y="110.3">7</text>
<text x="328.6" y="110.3">SH1</text>
<text x="328.6" y="112.8">SH2</text>
<text x="262.3" y="115.4">4</text>
<text x="328.6" y="115.4">SH3</text>
<text x="328.6" y="117.9">SH4</text>
<text x="51.9" y="160.6" transform="rotate(-90 51.9 160.6)">1</text>
<text x="46.8" y="173.3" transform="rotate(-90 46.8 173.3)">2</text>
<text x="51.9" y="173.3" transform="rotate(-90 51.9 173.3)">3</text>
</g>
</svg>
